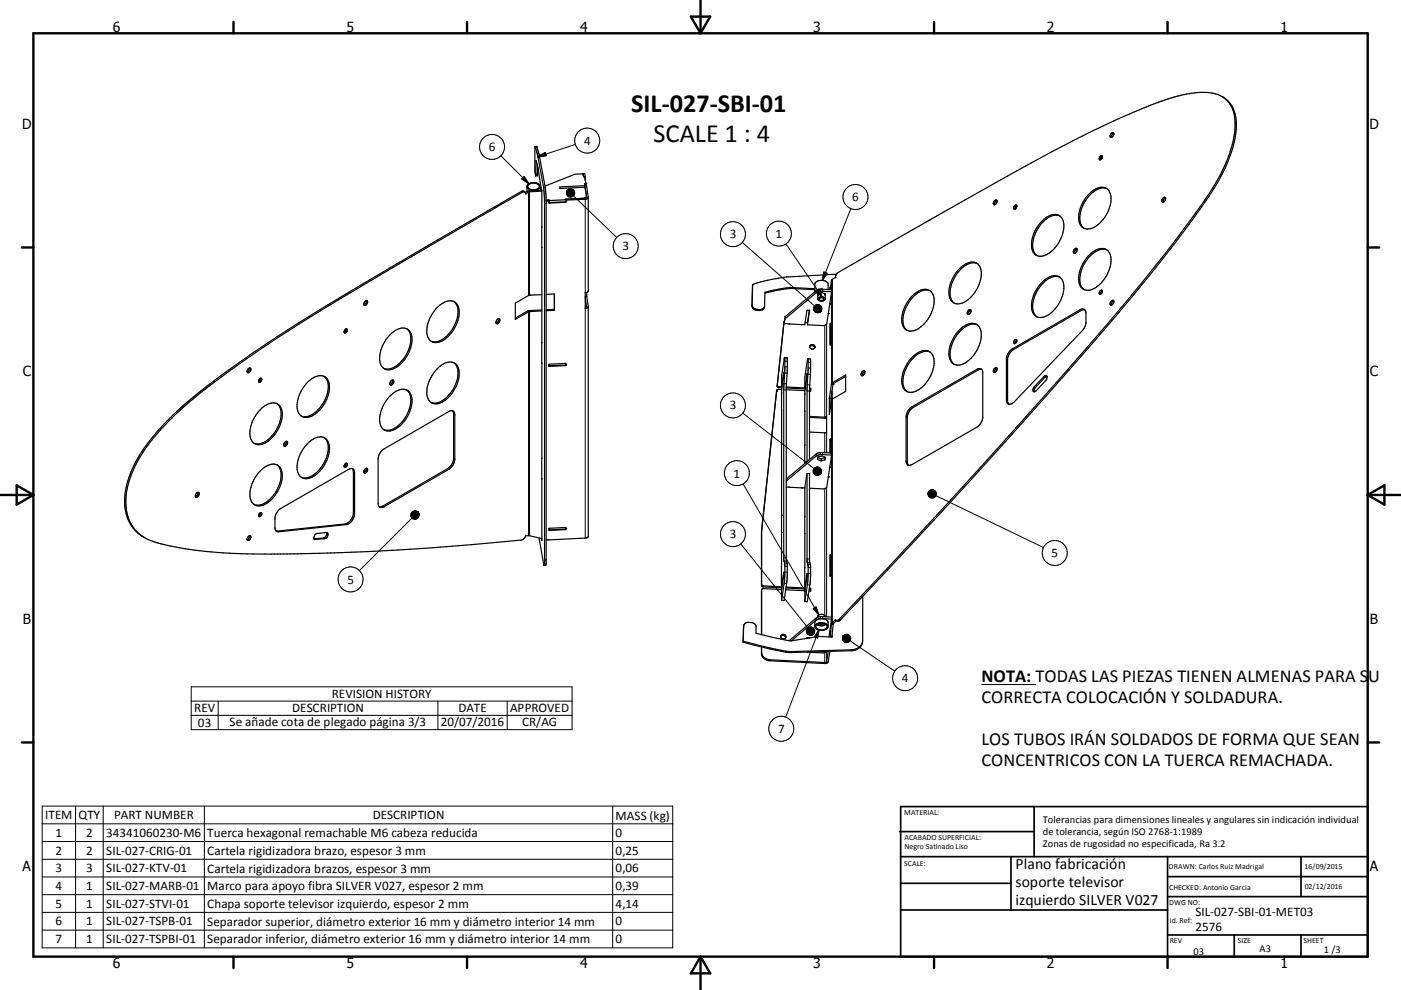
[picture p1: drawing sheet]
<svg xmlns="http://www.w3.org/2000/svg" width="420mm" height="297mm" viewBox="0 0 420 297" stroke-linecap="round" stroke-linejoin="round" font-family="sans-serif">
<g fill="none" stroke="#000" stroke-width=".36">
<path d="M333.9 40l-.5 .4-.2 .8M366.3 29l1.1 .6M367.4 29.7a9.4 9.4 0 0 0-5.8-2 36.1 36.1 0 0 0-9.7 1.4l-5.9 2.1a256.1 256.1 0 0 0-30.7 14.4l-30.6 17-33.4 19.1-.6 .7-.2 .9-1.2 .8-.4 2.8M367.4 29.7a9 9 0 0 1 2.9 6.9 32 32 0 0 1-4.6 16.1 112.4 112.4 0 0 1-8 12.2 588 588 0 0 1-34.7 42.7l-19.5 22-22 24.3-29.9 31.9-.5 .3h-.5M367.4 29.6a8.9 8.9 0 0 1 3.2 7.3 37.6 37.6 0 0 1-6.7 19.6l-2.7 4.2a506.8 506.8 0 0 1-34.6 43.4l-7.5 8.5a2565.3 2565.3 0 0 1-53 58.4l-14.3 15.1-.5 .3-.7-.3M157.3 57.6h-.6l-20 11.6-37 21.8a406.6 406.6 0 0 0-33.3 22.1l-10.1 7.9a61 61 0 0 0-16.3 20 18.5 18.5 0 0 0-.8 16.1 10.8 10.8 0 0 0 4.2 4.2M157.3 57.6l-.5-.3-.5 .1-50.7 29.6a393.5 393.5 0 0 0-47.4 31.9l-2.4 2.1a59.4 59.4 0 0 0-16.5 20.5 18.1 18.1 0 0 0-.2 15.8 11 11 0 0 0 4.3 4M157.3 57.6l.2 .2M157.5 57.8l1.2-.5 3.7-.2v-.2v.4v104.9l-.1-.6M158 56a2.42 2.42 0 0 0 4 0M158.4 55.5a2.16 2.16 0 0 1 3.3 .4 2 2 0 0 1-3.5 .1zM160.4 43.9l-.1 6 .3 2.8"/>
<path d="M160.4 43.9l.5 .1M160.4 43.9v.1M160.4 44h.1M160.4 44l.1 .1M160.5 44.1l.8 3.1 1.7 9.1M160.6 52.7l.1-4.6 .7 2.6 .9 6.4M160.6 52.7h.1M160.6 52.7v.1M160.9 44h.1M160.9 44l.9 3 1.7 9.3M161.2 49.9v2.6l-.1 .2-.5 .1M162 57.1v-1.3a2.42 2.42 0 0 0-4 0v1.7"/>
<path d="M162.2 56.3l-.2 .1M162.4 57.4l-3.8 .2-1 .5-.1-.3M163 56.3l.3 4.3-.2 109M163.5 56.3l.2 3.9-.1 109.3M163.5 56.3h-.5M174.8 52.1h.5l.1 .9M174.8 52.1l.1 .9M174.8 52.1h.1M174.8 52.1l-2.5 .2-8.9 3.5M174.9 53h.4l.3 2.1h-.4M175.2 55.1h.6l.6 4v28.2l-.2 .3-.7 .2v4.7l.9-.5M175.2 55.1l.7 4.1"/>
<path d="M175.2 55.1l.1 .6M175.3 55.7l-7.5 .4 .1 .4 7.5-.3 .5 2.8M175.3 55.7v.5M175.4 53.6h.1M175.4 53v.6M175.4 53.6l.3 1.5M175.4 53h-.5M175.9 59l-.3 .5-11 .7v-.2M175.9 59l-.7 .5M176.4 59.3l-.3 .3-.6 .2-5.9 .2v-.2v.9M326.2 58.5a4.9 4.9 0 0 1 5.5-2 4.8 4.8 0 0 1 .9 5.8 9.2 9.2 0 0 1-6.1 6.4 2.74 2.74 0 0 1-3.1-3.1 10.4 10.4 0 0 1 2.8-7.1zM329.8 47a.43 .43 0 0 1 .6-.2 .43 .43 0 0 1 0 .7 .43 .43 0 0 1-.4 .5 .43 .43 0 0 1-.5-.4z"/>
<path d="M330.5 46.9l-.5 .5-.1 .6M331.9 56.6a5.4 5.4 0 0 0-5.9 2.8 8.5 8.5 0 0 0-1.8 8.2l.8 .9M333.2 40a.44 .44 0 0 1 .6-.2 .44 .44 0 0 1 .1 .7 .59 .59 0 0 1-.4 .6 .59 .59 0 0 1-.7-.2zM348.7 59.4l.5-.2a.84 .84 0 0 1 .1 1 .84 .84 0 0 1-.9 .4l-.1-.5zM349.4 59.4a1.08 1.08 0 0 0-.7 1.3M162.4 68.1h.1M162.4 74.3h.1M162.4 74.1v.2M164.6 60l-.9 .1 .9-.1v.3l-.9 .1M164.6 60v.9l5-.2M169.6 60.4v.3M169.6 60.5l-5 .3"/>
<path d="M293 79a5.4 5.4 0 0 0-5.9 2.8 8.5 8.5 0 0 0-1.8 8.3l.8 .8M298 60.4a.52 .52 0 0 1 .8-.4 .52 .52 0 0 1 0 .9 .5 .5 0 0 1-.5 .5 .5 .5 0 0 1-.5-.4zM298.9 60.2l-.6 .6-.1 .6M304.2 61.7a.4 .4 0 0 1 .7 0 .4 .4 0 0 1-.1 .6 .43 .43 0 0 1-.5 .5 .43 .43 0 0 1-.4-.5zM304.9 61.7l-.5 .4-.1 .6M312.5 66.2a4.2 4.2 0 0 1 5.4-1.3 6 6 0 0 1 .1 6.8 7.7 7.7 0 0 1-6.5 5.2 3.3 3.3 0 0 1-2.2-4.2 11.2 11.2 0 0 1 3.2-6.5zM317.7 64.8a4.7 4.7 0 0 0-5 1.8 9.6 9.6 0 0 0-2.8 8.8l.9 1.3M322.2 74.7a.5 .5 0 0 1 .8 0 .5 .5 0 0 1-.2 .8 .53 .53 0 0 1-.4 .5 .53 .53 0 0 1-.6-.3zM322.9 74.7h-.1a1.16 1.16 0 0 0-.6 1.3M326.7 76.4a4.2 4.2 0 0 1 5.3-1.3 6 6 0 0 1 .2 6.8 8.3 8.3 0 0 1-6.2 5.2 2.98 2.98 0 0 1-2.6-3.6 10.8 10.8 0 0 1 3.3-7.1zM331.9 75a5.5 5.5 0 0 0-5.9 2.7 8.5 8.5 0 0 0-1.8 8.3l.8 .9M103.5 98.8a.37 .37 0 0 1 .5-.1 .37 .37 0 0 1 .1 .5 .53 .53 0 0 1-.3 .6 .53 .53 0 0 1-.6-.2z"/>
<path d="M103.8 98.7l-.2 .6-.4 .4M109.8 90.2a1.14 1.14 0 0 0-.7 1.2M109.8 90.2a.73 .73 0 0 1 .5 .8 .73 .73 0 0 1-.7 .6l-.5-.2M109.8 90.2l-.1 .8-.6 .4M121.9 98.6a5.5 5.5 0 0 1 .5 6.5 8.4 8.4 0 0 1-6.2 5.6l-1.1-.2M131 92.3a4.6 4.6 0 0 1 5.5-1.6 5.7 5.7 0 0 1 .4 6.6 8 8 0 0 1-6.5 5.5 3.1 3.1 0 0 1-2.4-3.9 11 11 0 0 1 3-6.6zM136.1 90.5a5.5 5.5 0 0 1 .5 6.4 8.5 8.5 0 0 1-6.3 5.7l-1.1-.2M149 96a.48 .48 0 0 1 .7-.3 .48 .48 0 0 1 .1 .8 .62 .62 0 0 1-.4 .5 .62 .62 0 0 1-.7-.1zM149.5 95.6a1.16 1.16 0 0 1-.7 1.3M158.7 93.2l-4.2 2.2M158.7 93.2l.1 .3M162.4 88.4l-3.8 .2-4.1 2.3v4.9l4.3-2.3"/>
<path d="M162.4 93l-3.7 .2M162.4 93.3l-3.6 .2M163.7 88.3l2.5-.1v4.9M166.2 88.2v4.6M166.2 92.8v.3M166.2 92.8l-2.5 .1M166.2 93.1l-2.5 .1M175.5 89.2l.4 2.7-.4 .3M175.9 88.9l.5 3v69l-.7 .5-12 .5M175.9 87.7v1.2M175.9 88.9h-.4M225.6 85.4l-.2 6.4a1.86 1.86 0 0 0 2.5 1.3 1.3 1.3 0 0 0 1.3-1.2"/>
<path d="M225.6 85.4v.3M235.1 96.5l-2.1 19.3 .3 .5h1.1M235.1 96.5l-.1 .3M235.1 96.5h.1M235.1 97.1l5.2 .3M235.1 96.5v.6M235.4 95.7l-.3 1.4M235.4 95.1l-.3 1.4M235.4 95.1v.6M240.3 97.4h.1M240.3 97.4h1l.6-4.3h.8l-.6 4.3M241.4 96.8h.7"/>
<path d="M242.1 96.8v.6M242.6 93.1l-.5 3.7M244.3 86.6l-7.4-.4-7.6 1.5-.1 4a1.57 1.57 0 0 1-2.3 1.1 1.44 1.44 0 0 1-1.4-1.3M244.3 86.9l-7.4-.4-3.1 .4-4.5 1.1M244.6 87.3l-9.2 7.8M245.1 87l-.5 .3M245.2 88.6h.1M245.2 89.6a1.3 1.3 0 0 1 2.2 .1M245.4 88l-.2 .4v1.4a1.32 1.32 0 0 0 2.2-.1M245.6 89.5a.82 .82 0 0 1 1.4 .3 .76 .76 0 0 1-.8 .4 .76 .76 0 0 1-.6-.7zM246 86.8l3.3 .1v.6M246 87.4l3.3 .1"/>
<path d="M246 87.4l-1.4 .5-9.2 7.8M246 86.8v.6M246 86.8l-.9 .2M246.2 86.8l-1.1 .2M246.3 87.8h.2M247.2 88.1l.2 .3M247.4 88.7l.1-.5-1.1-.4-1.2 .3v.8M247.4 88.4v1.3M247.4 88.2v.3M248.3 86.9v-1.6a2.42 2.42 0 0 0-3.8-.6l-.2 .6v2.3M248.3 86.8h.5M248.8 86.5h.1"/>
<path d="M248.8 86.8v.1M248.9 97.3v6.2l.1-.3M248.9 97.3l.1-.3v6.2M249 97.1l-.1 .2M249 86.2l-.2 .6M249.3 87.5l-1.4 9.8-.9 .4-4.9-.3M250.8 82.2l-15 .9-5.6 1-4.6 1.3M273.2 89.1a4.9 4.9 0 0 1 5.5-2 4.5 4.5 0 0 1 1.1 5.3 9.5 9.5 0 0 1-6.4 6.9 2.75 2.75 0 0 1-3-3.1 10.5 10.5 0 0 1 2.8-7.1zM278.8 87.2a4.7 4.7 0 0 0-5 1.9 9.5 9.5 0 0 0-2.8 8.8l1 1.2M287.4 99.3a4.8 4.8 0 0 1 5.4-2 4.5 4.5 0 0 1 1.1 5.3 9.5 9.5 0 0 1-6.3 6.9 2.91 2.91 0 0 1-3.1-3.6 10.9 10.9 0 0 1 2.9-6.6zM287.8 80.5a4.2 4.2 0 0 1 5.3-1.3 6 6 0 0 1 .2 6.8 8.2 8.2 0 0 1-6.2 5.2 2.94 2.94 0 0 1-2.6-3.6 10.8 10.8 0 0 1 3.3-7.1zM290.2 93.2a.52 .52 0 0 1 .9-.2 .52 .52 0 0 1-.1 .8 .55 .55 0 0 1-.9 .5 .55 .55 0 0 1 0-.9z"/>
<path d="M291.1 93l-.7 .7-.1 .6M293 97.4a5.5 5.5 0 0 0-5.9 2.8 8.5 8.5 0 0 0-1.8 8.3l.8 .8M312.5 84.6a4.2 4.2 0 0 1 5.4-1.3 6 6 0 0 1 .1 6.7 7.6 7.6 0 0 1-6.5 5.2 3.3 3.3 0 0 1-2.2-4.1 11.2 11.2 0 0 1 3.2-6.5zM317.7 83.1a5.5 5.5 0 0 0-5.8 2.8 8.5 8.5 0 0 0-1.8 8.3l.7 .8M325.2 92.9l-1 .2-20.4 11.8a4.1 4.1 0 0 0-1.7 2.7v12.9l.3 .7M329.8 87.3a.43 .43 0 0 1 .6-.2 .43 .43 0 0 1 0 .7 .45 .45 0 0 1-.6 .5 .45 .45 0 0 1-.2-.8zM330.5 87.3l-.4 .3-.2 .7M333.2 90.3a.44 .44 0 0 1 .6-.2 .44 .44 0 0 1 .1 .7 .59 .59 0 0 1-.4 .6 .59 .59 0 0 1-.7-.1zM333.9 90.3l-.5 .4-.2 .8M74.8 110.4a.77 .77 0 0 1 .3 .9 .77 .77 0 0 1-.8 .5l-.2-.2M74.8 110.4a1.15 1.15 0 0 0-.7 1.2M74.8 110.4l-.1 .8-.6 .4"/>
<path d="M78.1 113.5l-.3 .2-.3 .7M78.1 113.5a.62 .62 0 0 1 .2 .8 .62 .62 0 0 1-.7 .3l-.1-.2M78.1 113.5l-.1 .5-.5 .5M92.1 114.8a4.5 4.5 0 0 1 5.4-1.7 5.1 5.1 0 0 1 .7 6.1 8.8 8.8 0 0 1-6.3 6 2.85 2.85 0 0 1-2.8-3.3 10.8 10.8 0 0 1 3-7.1zM97.2 112.9a5.5 5.5 0 0 1 .5 6.4 7.9 7.9 0 0 1-6.7 5.7l-.7-.2M116.9 118.9a4.8 4.8 0 0 1 5.1-1.9 4.2 4.2 0 0 1 1.3 5.1 9.7 9.7 0 0 1-6.2 7.2 2.82 2.82 0 0 1-3.3-3.3 11 11 0 0 1 3.1-7.1zM116.9 100.5a4.4 4.4 0 0 1 5.4-1.6 4.8 4.8 0 0 1 .8 5.4 9.6 9.6 0 0 1-6 6.6 2.82 2.82 0 0 1-3.3-3.3 10.8 10.8 0 0 1 3.1-7.1zM117.2 114.4a.45 .45 0 0 1 .5-.4 .45 .45 0 0 1 .3 .6l-.2 .6-.6 .3-.3-.2zM117.7 114a1.13 1.13 0 0 1-.8 1.3M121.9 117a5 5 0 0 1 .8 5.8 9.2 9.2 0 0 1-6.1 6.3l-1.5-.2M131 110.7a4.5 4.5 0 0 1 5.5-1.7 5.7 5.7 0 0 1 .4 6.6 8.1 8.1 0 0 1-6.5 5.6 3.1 3.1 0 0 1-2.4-3.9 10.9 10.9 0 0 1 3-6.6zM136.1 108.8a5.5 5.5 0 0 1 .5 6.4 7.9 7.9 0 0 1-6.7 5.7l-.7-.2"/>
<path d="M162.4 102.8h.1M162.4 109h.1M162.4 108.8v.2M164.6 109.3l5-.3v.7l-5 .2zM169.6 109.4v.3M169.6 109.5l-5 .3M232.9 117.2l-.1 .2M232.9 117.2l-4.6 42.3M233 115.5l.2 .4 1.1 .1M234.3 117.9h.1M234.3 116.8h-1.1l-.3 .4M234.3 116l.7-4.3-.7 5.2v59.1"/>
<path d="M234.3 117.9v.1M235.2 107.3l-.9 5.5v3.2M235.2 107.3h.1M235.2 107.3h.8v.4l-.3 8.4M235.2 107.3l.1 3.7-.3 5.7v51.1l.3 1.3v3.2l-.2 2.6-.8 5.2M235.7 116.4l5.7 .3M235.7 116.1l5.6 .2M235.7 116.9l5.6 .3M235.7 116.1v51.9l.3 1.3v3.4l-.9 7.5-.8-.1M241.3 118.2h.1M241.3 117.3v21.7M241.3 116.3l.7-4.3-.7 5.3"/>
<path d="M241.3 118.2v.2M242.2 107.6l-.1 .2a26.8 26.8 0 0 0-.8 8.5M242.2 107.6l.1 3.1-.3 5.7v22.1M242.2 107.6l.7 .1M242.7 104.1a.9 .9 0 0 1 .9-.4 .9 .9 0 0 1 .7 .6M242.7 116.7l.3 .1M242.7 116.5h.4M242.7 116.8v21.1M242.8 103.7a.74 .74 0 0 1 1.2-.2 .74 .74 0 0 1-.2 1.2 .77 .77 0 0 1-.8-.2 .77 .77 0 0 1-.2-.8zM242.9 107.7l.1 3.3-.3 5.8M242.9 107.7h.1M243 116.8v.5"/>
<path d="M243.1 116.5v.8h-.4M243.1 116.5l-.1 .3M248.6 119.5h.5M249 103.2l-.1 .3M249.1 119.5v1.6M249.4 117.6v2.2M249.4 114.9l4.1-2.4v4.9l-4.2 2.5-.7 4.5v-4.9zM249.4 117.3v2.5M249.8 115.3l-.1 .1M249.8 115.3l-.7 4.2M253.5 112.9l-3.7 2.4M258.6 111.4a.45 .45 0 0 1 .6-.1 .45 .45 0 0 1 0 .7 .62 .62 0 0 1-.3 .6 .62 .62 0 0 1-.7-.1z"/>
<path d="M258.6 111.9v.8M259.3 111.4a1.14 1.14 0 0 0-.8 1.3M271.6 117.3a4.1 4.1 0 0 0 5-1.2 9.4 9.4 0 0 0 3.1-9.4 2.96 2.96 0 0 0-4.7-.8 9.9 9.9 0 0 0-4.4 10.1l.7 1 .7 .5M278.8 105.6a5.5 5.5 0 0 0-5.8 2.7 8.5 8.5 0 0 0-1.8 8.3l.5 .7M294.3 110.8l-1.1 .2-19.4 11.2a3.9 3.9 0 0 0-1.8 3.1v13.3l.4 1M298 110.7a.52 .52 0 0 1 .8-.4 .52 .52 0 0 1 0 .9 .5 .5 0 0 1-.5 .5 .5 .5 0 0 1-.5-.4zM298.9 110.5l-.6 .6-.1 .7M302.7 105.3l.8-.6 20.3-11.8a1.06 1.06 0 0 1 1.3-.1 1.06 1.06 0 0 1 .5 1.2v2.7a3.9 3.9 0 0 1-1.1 2.5l-20.4 21.3a1.31 1.31 0 0 1-1.1 .8 1.31 1.31 0 0 1-1.2-.7l-.1-13.2 .5-1.2zM304.2 102a.41 .41 0 0 1 .7 0 .41 .41 0 0 1-.1 .6 .43 .43 0 0 1-.5 .5 .43 .43 0 0 1-.4-.5zM304.9 102l-.5 .4-.1 .7M312.9 113a.55 .55 0 0 1 .8-.2 .55 .55 0 0 1 .1 .8l-3.5 3.9a.59 .59 0 0 1-.7-.3 .59 .59 0 0 1 .2-.8zM313.8 112.9l-.5 .3-3 3.2-.2 1.1"/>
<path d="M78.4 122.5a3.9 3.9 0 0 1 5.3-1 6.3 6.3 0 0 1-.2 7 7.9 7.9 0 0 1-6.1 4.9 3.3 3.3 0 0 1-2.4-4.4 11.4 11.4 0 0 1 3.4-6.5zM83 121.1a5.5 5.5 0 0 1 .5 6.4 8.5 8.5 0 0 1-6.2 5.7l-1.1-.2M83 139.5a5.5 5.5 0 0 1 .5 6.4 8.5 8.5 0 0 1-6.2 5.7l-1.1-.3M85.5 132.6a.5 .5 0 0 1 .8 0 .5 .5 0 0 1-.2 .8 .55 .55 0 0 1-.9 .5 .55 .55 0 0 1 0-1zM85.9 132.4l-.2 .9-.6 .4M92.1 133.2a4.7 4.7 0 0 1 5.1-1.9 4.7 4.7 0 0 1 1.2 5.6 9.2 9.2 0 0 1-6.5 6.7 3 3 0 0 1-2.8-3.8 11.1 11.1 0 0 1 3-6.6zM97.2 131.3l.3 .2M97.5 131.5a6.2 6.2 0 0 1-.1 6.8 7.7 7.7 0 0 1-6.4 5.1l-.7-.2M103.5 139.1a.41 .41 0 0 1 .7 0 .41 .41 0 0 1-.2 .7 .43 .43 0 0 1-.4 .4 .43 .43 0 0 1-.4-.4zM103.8 139l-.1 .5-.5 .5M114.6 135l20-11.6a1.08 1.08 0 0 1 1.2-.1 1.08 1.08 0 0 1 .6 1.2v13.2a3.9 3.9 0 0 1-1.8 3.1l-19.5 11.2a1.09 1.09 0 0 1-1.2 .1 1.09 1.09 0 0 1-.5-1.1v-13.3a3.9 3.9 0 0 1 1.2-2.7zM135.6 123.2l.4 1.1v13.2a3.8 3.8 0 0 1-1.8 3.1l-19.4 11.2-1.1 .2"/>
<path d="M162.4 137.5h.1M234.3 138.3h.1M234.3 133.2h.1M234.3 123h.1M234.3 133.2v.2M241.3 123.3h.1M241.3 138.7h.1M241.3 133.5h.1M241.3 133.5v.2M242.7 125.2l5.1 .2M242.7 124.9l4.6 .3 .5-.3-.1 4.9-5-.2M245.2 137.3l1 .3"/>
<path d="M246 136.4l3.3 .1M246 135.8l3.3 .1v.6M246 135.8v.6M246 136.4l-1.4 .5-8.9 7.4M246 135.8l-1.4 .4-8.9 7.5M246.2 137.6v.7M247.3 138l.2-.8-1.1-.4-1.2 .3-.1 .8 1.1 .4M247.3 138l-1.1 .3M247.3 137.3v.7M247.3 137.3l-1.1 .3M247.4 137.2l-.1 .1M248.9 135.9l.1-4.2v4.2"/>
<path d="M249.3 136.5l-1.4 9.8-.9 .4-4.3-.2M272.7 122.6l.7-.6 19.5-11.2a1.06 1.06 0 0 1 1.1-.2 1.06 1.06 0 0 1 .6 .9l-.1 14.5a4 4 0 0 1-1.6 2.1l-19.5 11.3a1.08 1.08 0 0 1-1.2 .1 1.08 1.08 0 0 1-.5-1.1v-13.3l.4-1.6zM59 147.9a.5 .5 0 0 1 .8 0 .5 .5 0 0 1-.3 .8 .5 .5 0 0 1-.4 .5 .5 .5 0 0 1-.5-.4zM59.3 147.7l-.2 .9-.5 .4M78 141.3a4.5 4.5 0 0 1 5.4-1.6 5.2 5.2 0 0 1 .7 6 8.8 8.8 0 0 1-6.3 6.1 2.85 2.85 0 0 1-2.9-3.4 10.6 10.6 0 0 1 3.1-7.1zM78.1 153.8l-.2 .7-.4 .3M78.1 153.8a.62 .62 0 0 1 .2 .8 .62 .62 0 0 1-.7 .3l-.1-.2M78.1 153.8l-.3 .3-.3 .6M83.7 152.9l20.8-12.1a1.08 1.08 0 0 1 1.3-.1 1.08 1.08 0 0 1 .5 1.1v12.3a3.7 3.7 0 0 1-2.4 3.3l-20.4 2.1a1.04 1.04 0 0 1-1.1-1.2v-2.7a3.9 3.9 0 0 1 1.3-2.7zM97.9 159.8l-2.8 .2a1.35 1.35 0 0 0-.9 1.6M97.9 159.8a1.03 1.03 0 0 1 .4 1.1 1.03 1.03 0 0 1-.9 .7l-2.9 .3-.3-.3M97.9 159.8a1.35 1.35 0 0 1-.9 1.6l-2.8 .2"/>
<path d="M105.6 140.6l.3 1v12.3a3.7 3.7 0 0 1-2.4 3.3l-20.7 2.1M109.8 140.5a.78 .78 0 0 1 .4 .9 .78 .78 0 0 1-.9 .5l-.2-.2M109.8 140.5a1.2 1.2 0 0 0-.7 1.2M109.8 140.5l-.1 .8-.6 .4M162.4 143.7h.1M162.4 143.5v.2M164.6 158.5l5-.3v.7l-5 .2zM169.6 158.6v.3M169.6 158.7l-5 .3M228.4 159.1l-.1 16.7 .5 .3 5.6 .3M235.7 146.1l.9 .1M236.6 146.2h.1"/>
<path d="M241.3 154.9h.1M241.3 146.2v30.2M241.3 155v.2M241.9 142.1l-.6 4.3-4.7-.2M241.9 142.1h.8M242 142.1v26.3l.3 1.2v2.7l-.1 2.4-.9 5.8M242.7 142.1v26.1l.3 1.3v3.2l-1 7.8h-.7M242.7 142.1v.2M248.8 140.2h.1M43.4 161.3l1.7 .9 2.7 .8a140.1 140.1 0 0 0 37.2 3.2l19.5-.5a781.8 781.8 0 0 0 52.1-3.7l.6-.6 .4-.6 .9-.1 3.9 .9M74.8 160.7a.77 .77 0 0 1 .3 .9 .77 .77 0 0 1-.8 .5l-.2-.1M74.8 160.7a1.15 1.15 0 0 0-.7 1.3"/>
<path d="M74.8 160.7l-.1 .8-.6 .5M161.6 161.4l1.5 8.1M163.1 169.6h.1M163.6 169.6h-.5M163.6 169.5v.1M228.3 176.9v.4M228.3 175.3l.5 .5 5.7 .3M234.3 175.1h.1M234.3 169.9h.1M234.3 176.9v3.2M234.3 176l.7-4.3-.7 5.2M234.3 169.9v.2"/>
<path d="M234.3 176h.2M234.3 176.9l-5.5-.3-.4 .3-.1 13.5M235.6 176.9l5.7 .3M235.6 176.4l5.8 .3M235.7 176.1l5.7 .3M241.3 160.1h.1M241.3 175.4h.1M241.3 170.3h.1M241.3 176.4l.7-4.4-.7 5.3v3.2M241.3 170.3v.1M241.3 176.4h.1M242.6 176.8h.4"/>
<path d="M242.7 176.5h.4M243 176.8v.5M243.1 176.5v.8h-.6M243.1 176.5l-.1 .3M248.9 166.7l.1-.3v6.2M248.9 166.5v6.4M248.9 166.5h.1M248.9 166.5v.3M249 172.6l-.1 .3M258.6 178.9v13.5M222.8 192.4l6.5 1.6a33.1 33.1 0 0 0 8 1.5l18-.5a3.4 3.4 0 0 0 3.2-2.2M222.8 192.4v.2"/>
<path d="M223 187.7l-.2 4.9M228.3 194.1v2a2.4 2.4 0 0 0 2.5 2.1l16.6 .9 .7-.2 .2-.4 .5-3.1M234 191a.89 .89 0 0 1 .9-.4 .89 .89 0 0 1 .7 .6M237.3 192.2l-5.7-1-5-1.2 .1-1.9a1.66 1.66 0 0 0-2.2-1.4 1.3 1.3 0 0 0-1.5 1.1l-.2 4.6M242.1 195.6v.1M242.6 191.3v.1M242.7 191.4l-.8-.1v.2M244.3 187.9a2.42 2.42 0 0 1 4 0M244.8 187.5a2.17 2.17 0 0 1 3.2 .4 2.01 2.01 0 0 1-3.5 .1zM244.9 187.4a2.6 2.6 0 0 0 2.8 0M245.1 187.2a1.98 1.98 0 0 0 2.3 0M245.6 187l.5 .3 .8-.3"/>
<path d="M245.6 185.7l-1 .4-7.3 6.1M246 185l3.3 .1v.6M246 185v.6M246 185.6h.6M246 185.6l-.4 .1M246 185l-1.4 .5-8 6.7M246.6 185.6a1.66 1.66 0 0 1 1.7 1.1v1.4a2.43 2.43 0 0 1-4 0l.1-1.8 1.2-.6M246.6 185.6l2.7 .1M246.6 185.6l-1 .1M247.4 185a1.19 1.19 0 0 0-1.2-.7 1.19 1.19 0 0 0-1 .9M247.9 195.5l-.9 .4-4.9-.2M248.3 195.4l-.5 3.1-.2 .2-16.8-.7a2.49 2.49 0 0 1-2.5-2.2"/>
<path d="M248.8 189.4h.1M249.3 187.3l-.4 3.8M249.3 187.3l.5 .1M249.3 185.7l-.8 5.4M249.4 190.5v.6l-3.8-.2-8.3 1.3M249.6 186.8l.3 .3M249.6 186.8l-.3 .5M249.8 187.4l-.4 3.7v-.2M249.9 187.1l-.1 .3M250.6 186.1l-.2-.2-.8 .9M250.7 186.2l-.8 .9M258.6 192.4a3.2 3.2 0 0 1-3.4 2.8l-18 .6a88.3 88.3 0 0 1-14.4-3.2"/>
<path d="M258.6 192.4v.3"/>
<circle cx="234.9" cy="190.9" r=".75"/>
</g>
<g fill="none" stroke="#000" stroke-width=".3">
<path d="M150.2 46.7l8.4 8.4M156.3 57.4l.4 .2M157.1 53l1.5 2.1-2.2-1.4zM158.1 57.4l.4 .2v31.1M158.7 57.3l.1 31.3M161 44.1h-.5M161.2 52.1h-.5M161.3 47l2.2-1.3 .3 1zM161.8 47h-.5M161.8 47.2h-.5M171.9 58.8l13 12.5M172.5 43.3l-11.2 3.7"/>
<path d="M175.5 59.8v28M175.9 59.2h.1M163.7 61h-.4M222.6 72.7l21.6 19.1M235.6 73.2l10.9 15.9M255.1 62.6l-8.5 21.5M158.5 93.6v67.1M158.8 93.5v67.2M175.5 92.5v68.9M175.9 91.9v.1M225.5 91.5l-.1 .3M226.9 92.8v.3"/>
<path d="M227.7 92.9v.2M236.6 86.3v.3M237.2 86.3v.2M244.6 87.3v.6M244.7 87.3l.8-.6 1 2.4zM245.2 88.6h.1M246.6 86.8v.6M247 81.6l1 .4-1.4 2.1zM247.3 97.6v27.6M247.8 97.3v27.6M249.3 87.8v27.4l.4 .2M249.3 84.1v2.8"/>
<path d="M249.6 83.8v31M323.8 92.9l.4 .2M232.9 117.2l-.1 .2M233 115.5v.3M233.5 116v.3M235 117h.7M235 115.1h.8M235.3 111.9h.7M235.3 108.3l.8 .1M235.3 110l.8 .1M242 117.3l.7 .1M242 115.4l.8 .1"/>
<path d="M242.2 112.3h.8M242.3 108.7h.7M242.3 110.4h.7M249.6 119.7v67.1M292.9 110.8l.3 .2M301.7 107.8l.4 .2M303.5 104.7l.3 .2M310.1 116l.4 .2M312.9 113l.4 .2M136 137.5l.4 .2M136 124.3l.4 .2M222.7 123.9l21.3 16.7"/>
<path d="M244.6 136.2v.7M246.6 135.8v.6M247.3 129.9v5.9M247.3 137.1v.3M247.8 129.6v6.2M249.3 120.1v15.8M249.3 136.8v48.3M271.7 138.4l.3 .2M271.7 125.1l.3 .2M273.4 122l.4 .2M301.7 120l.4 .2M83.2 159.3l.3 .2"/>
<path d="M103.5 157.2l.4 .2M105.9 153.9l.4 .2M105.9 141.6l.4 .2M114.8 151.8l.3 .2M123.5 155.4l-15.8 15.8M134.2 140.6l.4 .2M222.8 145.2l22.7 39.3M228.3 159.2v.3M228.4 159.1l-.1 .2M247.3 146.6v38.1M247.8 146.3v38.7M280.6 148.7l32.3 15.6"/>
<path d="M94.2 161.6l.3 .3M97 161.4l.4 .2M163.7 168h-.4M222.1 163.2l20.1 25.2M228.3 177v.3M228.3 175.3v.3M228.8 175.8v.3M235 167.3l.7 .1M235 168.4h.8M235.1 175.1h.7M235.3 168.9h.7M235.3 169.9l.7 .1"/>
<path d="M235.3 171.6l.7 .1M242 167.7h.7M242 168.7h.8M242.1 175.5h.7M242.2 169.2l.8 .1M242.3 170.3h.7M242.3 172h.7M223 187.8l-.1 .3M228.3 195.8v.3M230.8 198v.2M235.7 195.4l-.1 .3M237.3 195.5l-.1 .3"/>
<path d="M243.8 182.6l.9-.5 .8 2.4zM244.6 185.5v.6M245.6 188.9l-10 26.2M245.6 188.9l-.5 2.5-.9-.4zM246.6 185v.6M247.3 195.8v3M247.8 195.5v3M249.3 186v1.3M251.6 185.8l.4 .2M254.9 192.3l13.4 9.1M255.3 195l-.1 .2M57.3 206.1h114.2v12.8h-114.2z"/>
<path d="M57.3 210.3h114.2M57.3 214.6h114.2M65.4 210.3v8.6M131.3 210.3v8.6M152.1 210.3v8.6M294.3 205.4h16.2M12.6 241.8h189.1v42.6h-189.1zM12.6 247.2h189.1M12.6 252.5h189.1M12.6 257.8h189.1M22.7 241.8v42.6M30.9 241.8v42.6"/>
<path d="M61.3 241.8v42.6M183.7 241.8v42.6M12.6 263.1h189.1M12.6 268.4h189.1M12.6 273.7h189.1M12.6 279.1h189.1"/>
<circle cx="147.5" cy="44.1" r="3.8"/>
<circle cx="176.1" cy="42.2" r="3.7"/>
<circle cx="256.5" cy="59.1" r="3.8"/>
<circle cx="187.6" cy="73.8" r="3.7"/>
<circle cx="219.7" cy="70.2" r="3.8"/>
<circle cx="233.5" cy="70.1" r="3.8"/>
<circle cx="219.7" cy="121.6" r="3.8"/>
<circle cx="220.9" cy="141.9" r="3.7"/>
<circle cx="105.1" cy="173.8" r="3.8"/>
<circle cx="219.7" cy="160.2" r="3.7"/>
<circle cx="316.2" cy="165.9" r="3.8"/>
<circle cx="234.2" cy="218.6" r="3.7"/>
<circle cx="271.4" cy="203.5" r="3.8"/>
</g>
<g fill="#000">
<circle cx="157.6" cy="58.1" r=".18"/>
<circle cx="175.6" cy="55.1" r=".18"/>
<circle cx="169.6" cy="60.4" r=".18"/>
<circle cx="158.8" cy="93.5" r=".18"/>
<circle cx="159" cy="88.6" r=".18"/>
<circle cx="248.3" cy="94.1" r=".18"/>
<circle cx="248.8" cy="91.2" r=".18"/>
<circle cx="248.9" cy="97.3" r=".18"/>
<circle cx="249" cy="97.1" r=".18"/>
<circle cx="250.5" cy="83.3" r=".18"/>
<circle cx="164.6" cy="109.8" r=".18"/>
<circle cx="169.6" cy="109.4" r=".18"/>
<circle cx="232.8" cy="117.4" r=".18"/>
<circle cx="248.9" cy="103.5" r=".18"/>
<circle cx="249" cy="103.2" r=".18"/>
<circle cx="249.8" cy="115.3" r=".18"/>
<circle cx="248.9" cy="132" r=".18"/>
<circle cx="249" cy="131.8" r=".18"/>
<circle cx="169.6" cy="158.6" r=".18"/>
<circle cx="234.3" cy="159.7" r=".18"/>
<circle cx="234.3" cy="154.6" r=".18"/>
<circle cx="240.3" cy="146.4" r=".18"/>
<circle cx="248.3" cy="143.1" r=".18"/>
<circle cx="248.8" cy="140.2" r=".18"/>
<circle cx="248.9" cy="166.7" r=".18"/>
<circle cx="248.9" cy="172.9" r=".18"/>
<circle cx="245.1" cy="187.2" r=".18"/>
<circle cx="248.8" cy="189.4" r=".18"/>
</g>
<g fill="none" stroke="#000" stroke-width=".71">
<path d="M10 10h400v277h-400zM70 6.6v3.4M140 6.6v3.4M207.1 5h5.8l-2.9 5zM210 0v10M280 6.6v3.4M350 6.6v3.4M6.6 74.2h3.4M410 74.2h3.5M0 148.5h10M5 145.6l5 2.9-5 2.9zM410 148.5h10.1"/>
<path d="M410 148.5l5.1-2.9v5.8zM6.6 222.7h3.4M410 222.7h3.5M70 287v3.4M140 287v3.4M210 287v10M210 287l2.9 5h-5.8zM280 287v3.4M350 287v3.4"/>
</g>
<g fill="none" stroke="#000" stroke-width=".51">
<path d="M269.7 249.5h40.3M270 242h140v45h-140zM270 257h140M303.1 257v16M310 242v15M350 257v30M390.1 257v12M270 265h33.1M270 273h80M350 269h60M350 263h60M350 280.5h60"/>
<path d="M370 280.5v6.5M390.1 280.5v6.5"/>
</g>
<g fill="#000" stroke="#000" stroke-width=".3">
<path d="M157.1 53l1.5 2.1-2.2-1.4zM161.3 47l2.2-1.3 .3 1zM170.1 57l-.2 .5zM170.1 57l-.3 .8zM170.1 57l-.3 1zM170.1 57l-.2 1.3zM170.1 57l-.1 1.5zM170.1 57v1.8l-.1-.3zM170.1 57l.2 1.9-.2-.1zM170.1 57l.5 2.1-.3-.2zM170.1 57l.7 2.1h-.2zM170.1 57l1 2.1h-.3z"/>
<path d="M170.1 57l1.3 2.1h-.3zM170.1 57l1.5 2-.2 .1zM170.1 57l1.7 1.9-.2 .1zM170.1 57l1.9 1.7-.2 .2zM170.1 57l2.1 1.4-.2 .3zM170.1 57l2.2 1.2-.1 .2zM170.1 57l2.2 .9v.3zM170.1 57l2.2 .6v.3zM170.1 57l2.1 .4 .1 .2zM170.1 57l1.9 .2 .2 .2zM170.1 57l1.8-.1 .1 .3zM170.1 57l1.5-.2 .3 .1z"/>
<path d="M170.1 57l1.5-.2zM170.1 57l1.3-.3zM170.1 57l1-.4zM170.1 57l.8-.3zM170.1 57l.5-.3zM170.1 57l.2-.2zM244.7 87.3l.8-.6 1 2.4zM246.3 92.9l-.2 .5zM246.4 92.7l-.3 .7zM246.4 92.4l-.3 1zM246.3 92.2l-.2 1.2zM246.2 91.9l-.1 1.5z"/>
<path d="M246 91.7l.1 1.7zM245.8 91.5l.2 .2 .1 1.7zM245.6 91.4l.2 .1 .3 1.9zM245.3 91.3l.3 .1 .5 2zM245 91.3h.3l.8 2.1zM244.8 91.4l.2-.1 1.1 2.1zM244.5 91.5l.3-.1 1.3 2zM244.3 91.7l.2-.2 1.6 1.9zM244.3 91.7l1.8 1.7-2-1.5zM244.1 91.9l2 1.5-2.1-1.3zM244 92.1l2.1 1.3-2.2-1zM243.9 92.4l2.2 1-2.2-.8z"/>
<path d="M243.9 92.6l2.2 .8-2.2-.5zM243.9 92.9l2.2 .5-2.1-.2zM244 93.2l2.1 .2h-1.9zM244.2 93.4h1.9l-1.7 .2zM244.4 93.6l1.7-.2-1.5 .3zM244.6 93.7l1.5-.3zM244.9 93.8l1.2-.4zM245.1 93.8l1-.4zM245.4 93.8l.7-.4zM245.6 93.7l.5-.3zM245.9 93.6l.2-.2zM247 81.6l1 .4-1.4 2.1z"/>
<path d="M124.8 153.4l.5 .2zM124.6 153.3l.7 .3zM124.3 153.3l1 .3zM124 153.3l1.3 .3zM123.8 153.4l1.5 .2zM123.6 153.6l.2-.2 1.5 .2zM123.6 153.6h1.7l-1.9 .2zM123.4 153.8l1.9-.2-2 .4zM123.3 154l2-.4-2.1 .7zM123.2 154.3l2.1-.7-2.2 1zM123.1 154.6l2.2-1-2.1 1.2zM123.2 154.8l2.1-1.2-2 1.5z"/>
<path d="M123.3 155.1l2-1.5-1.9 1.7zM123.4 155.3l1.9-1.7-1.7 1.9zM125.3 153.6l-1.5 2.1-.2-.2zM125.3 153.6l-1.2 2.2-.3-.1zM125.3 153.6l-.9 2.2h-.3zM125.3 153.6l-.6 2.2h-.3zM125.3 153.6l-.4 2.1-.2 .1zM125.3 153.6l-.2 2-.2 .1zM125.3 153.6v1.8l-.2 .2zM125.3 153.6l.2 1.6-.2 .2zM125.3 153.6l.2 1.6zM125.3 153.6l.3 1.3z"/>
<path d="M125.3 153.6l.3 1zM125.3 153.6l.3 .8zM125.3 153.6l.3 .5zM125.3 153.6l.2 .3zM246.2 141.6l-.2 .5zM246.3 141.4l-.3 .7zM246.2 141.1l-.2 1zM246.2 140.8l-.2 1.3zM246 140.6v1.5zM245.8 140.4l.2 .2v1.5zM245.6 140.2l.2 .2 .2 1.7zM245.4 140.1l.2 .1 .4 1.9z"/>
<path d="M245.1 140.1h.3l.6 2zM244.9 140.1h.2l.9 2zM244.6 140.2l.3-.1 1.1 2zM244.3 140.3l.3-.1 1.4 1.9zM244.1 140.5l.2-.2 1.7 1.8zM244.1 140.5l1.9 1.6-2-1.4zM244 140.7l2 1.4-2.1-1.2zM243.9 140.9l2.1 1.2-2.2-.9zM243.8 141.2l2.2 .9-2.2-.6zM243.8 141.5l2.2 .6-2.2-.4zM243.8 141.7l2.2 .4-2-.1zM244 142l2 .1-1.9 .1z"/>
<path d="M244.1 142.2l1.9-.1-1.7 .3zM244.3 142.4l1.7-.3-1.5 .4zM244.5 142.5l1.5-.4zM244.8 142.6l1.2-.5zM245.1 142.6l.9-.5zM245.4 142.6l.6-.5zM245.6 142.5l.4-.4zM246 142.1l-.2 .2zM278.4 147.6l-.2 .6zM278.4 147.6l-.1 .8zM278.4 147.6l-.1 1.1zM278.4 147.6l.1 1.3z"/>
<path d="M278.4 147.6l.3 1.5zM278.4 147.6l.5 1.7-.2-.2zM278.4 147.6l.7 1.8-.2-.1zM278.4 147.6l1 1.8h-.3zM278.4 147.6l1.3 1.8h-.3zM278.4 147.6l1.5 1.8h-.2zM278.4 147.6l1.8 1.6-.3 .2zM278.4 147.6l2 1.5-.2 .1zM278.4 147.6l2.1 1.2-.1 .3zM278.4 147.6l2.3 1-.2 .2zM278.4 147.6l2.3 .7v.3zM278.4 147.6l2.3 .5v.2z"/>
<path d="M278.4 147.6l2.3 .2v.3zM278.4 147.6h2.2l.1 .2zM278.4 147.6l2-.3 .2 .3zM278.4 147.6l1.8-.4 .2 .1zM278.4 147.6l1.6-.6 .2 .2zM278.4 147.6l1.3-.7 .3 .1zM278.4 147.6l1.3-.7zM278.4 147.6l1.1-.7zM278.4 147.6l.8-.6zM278.7 147.2l.2-.1-.5 .5zM278.5 147.4l.2-.2-.3 .4zM278.5 147.4l-.1 .2z"/>
<path d="M244.1 189.9l-.3 .4zM244.2 189.6l-.4 .7zM244.2 189.4l-.4 .9zM244.2 189.1l-.4 1.2zM244.1 188.9l.1 .2-.4 1.2zM244 188.6l.1 .3-.3 1.4zM243.8 188.4l.2 .2-.2 1.7zM243.6 188.2l.2 .2v1.9zM243.4 188.1l.2 .1 .2 2.1zM243.1 188.1h.3l.4 2.2zM242.8 188.1h.3l.7 2.2zM242.6 188.2l.2-.1 1 2.2z"/>
<path d="M242.3 188.3l.3-.1 1.2 2.1zM242.1 188.5l.2-.2 1.5 2zM242.1 188.5l1.7 1.8-1.8-1.6zM242 188.7l1.8 1.6-2-1.4zM241.8 188.9l2 1.4-2-1.1zM241.8 189.2l2 1.1-2-.9zM241.8 189.4l2 .9-2-.6zM241.8 189.7l2 .6-1.9-.4zM241.9 189.9l1.9 .4-1.7-.1zM242.1 190.2l1.7 .1-1.5 .1zM242.3 190.4l1.5-.1zM242.5 190.5l1.3-.2z"/>
<path d="M242.8 190.6l1-.3zM243 190.6l.8-.3zM243.3 190.6l.5-.3zM243.6 190.5l.2-.2zM243.8 182.6l.9-.5 .8 2.4zM245.6 188.9l-.5 2.5-.9-.4zM252.8 190.8l-.2 .5zM252.8 190.8l-.2 .8zM252.8 190.8l-.2 1.1zM252.8 190.8l-.1 1.3zM252.8 190.8l.1 1.6zM252.8 190.8l.3 1.7-.2-.1z"/>
<path d="M252.8 190.8l.5 1.9-.2-.2zM252.8 190.8l.7 2-.2-.1zM252.8 190.8l1 2h-.3zM252.8 190.8l1.3 2h-.3zM252.8 190.8l1.5 1.9-.2 .1zM252.8 190.8l1.8 1.7-.3 .2zM252.8 190.8l2 1.6-.2 .1zM252.8 190.8l2.1 1.3-.1 .3zM252.8 190.8l2.2 1.1-.1 .2zM252.8 190.8l2.3 .8-.1 .3zM252.8 190.8l2.2 .5 .1 .3zM252.8 190.8l2.2 .3v.2z"/>
<path d="M252.8 190.8h2.1l.1 .3zM252.8 190.8l1.9-.2 .2 .2zM252.8 190.8l1.7-.3 .2 .1zM252.8 190.8l1.4-.4 .3 .1zM252.8 190.8l1.4-.4zM252.8 190.8l1.1-.5zM252.8 190.8l.9-.5zM252.8 190.8l.6-.4zM253 190.6l.2-.1-.4 .3zM253 190.6l-.2 .2z"/>
</g>
<g font-size="7.9">
<text x="189.2" y="33.7">SIL-027-SBI-01</text>
<text x="195.9" y="42.7">SCALE 1 : 4</text>
</g>
<g font-size="5.5">
<text x="294.3" y="204.6">NOTA: TODAS LAS PIEZAS TIENEN ALMENAS PARA S</text>
<text x="410.2" y="204.6">U</text>
<text x="294.3" y="210.8">CORRECTA COLOCACIÓN Y SOLDADURA.</text>
<text x="294.3" y="223.4">LOS TUBOS IRÁN SOLDADOS DE FORMA QUE SEAN</text>
<text x="294.3" y="229.8">CONCENTRICOS CON LA TUERCA REMACHADA.</text>
</g>
<g font-size="4.7">
<text x="304.5" y="260.9">Plano fabricación</text>
<text x="304.5" y="266.2">soporte televisor</text>
<text x="304.5" y="271.6">izquierdo SILVER V027</text>
</g>
<g font-size="4.2">
<text x="33.9" y="9.6">6</text>
<text x="103.9" y="9.6">5</text>
<text x="173.9" y="9.6">4</text>
<text x="243.8" y="9.6">3</text>
<text x="313.9" y="9.6">2</text>
<text x="383.9" y="9.6">1</text>
<text x="6.7" y="38.7">D</text>
<text x="410.5" y="38.7">D</text>
<text x="6.9" y="112.9">C</text>
<text x="410.7" y="112.9">C</text>
<text x="6.9" y="187.1">B</text>
<text x="410.7" y="187.1">B</text>
<text x="6.8" y="261.4">A</text>
<text x="410.7" y="261.4">A</text>
<text x="33.9" y="290.4">6</text>
<text x="103.9" y="290.4">5</text>
<text x="173.9" y="290.4">4</text>
<text x="243.8" y="290.4">3</text>
<text x="313.9" y="290.4">2</text>
<text x="383.9" y="290.4">1</text>
</g>
<g font-size="3.9">
<text x="146.6" y="45.4">6</text>
<text x="175.1" y="43.4">4</text>
<text x="255.4" y="60.4">6</text>
<text x="218.8" y="71.5">3</text>
<text x="232.5" y="71.4">1</text>
<text x="186.6" y="75.1">3</text>
<text x="218.8" y="122.9">3</text>
<text x="219.9" y="143.3">1</text>
<text x="218.8" y="161.5">3</text>
<text x="315.2" y="167.1">5</text>
<text x="104.1" y="175.1">5</text>
<text x="99.5" y="209.5">REVISION HISTORY</text>
<text x="270.3" y="204.7">4</text>
<text x="58.3" y="213.7">REV</text>
<text x="87.6" y="213.7">DESCRIPTION</text>
<text x="137.4" y="213.7">DATE</text>
<text x="153" y="213.7">APPROVED</text>
<text x="59.4" y="218">03</text>
<text x="68.8" y="217.8">Se añade cota de plegado página 3/3</text>
<text x="132.2" y="217.9">20/07/2016</text>
<text x="156.5" y="217.9">CR/AG</text>
<text x="233.3" y="219.9">7</text>
<text x="13.5" y="245.7">ITEM</text>
<text x="23.5" y="245.8">QTY</text>
<text x="34.2" y="245.7">PART NUMBER</text>
<text x="111.8" y="245.8">DESCRIPTION</text>
<text x="184.6" y="245.9">MASS (kg)</text>
<text x="16.7" y="251">1</text>
<text x="25.8" y="251">2</text>
<text x="31.8" y="251">34341060230-M6</text>
<text x="62.1" y="251.1">Tuerca hexagonal remachable M6 cabeza reducida</text>
<text x="184.6" y="251">0</text>
<text x="16.7" y="256.4">2</text>
<text x="25.8" y="256.4">2</text>
<text x="31.8" y="256.4">SIL-027-CRIG-01</text>
<text x="62.1" y="256.5">Cartela rigidizadora brazo, espesor 3 mm</text>
<text x="184.6" y="256.4">0,25</text>
<text x="16.7" y="261.7">3</text>
<text x="25.8" y="261.7">3</text>
<text x="31.8" y="261.7">SIL-027-KTV-01</text>
<text x="62.1" y="261.8">Cartela rigidizadora brazos, espesor 3 mm</text>
<text x="184.6" y="261.7">0,06</text>
<text x="16.7" y="267">4</text>
<text x="25.8" y="267">1</text>
<text x="31.8" y="267">SIL-027-MARB-01</text>
<text x="62.1" y="267.1">Marco para apoyo fibra SILVER V027, espesor 2 mm</text>
<text x="184.6" y="267">0,39</text>
<text x="16.7" y="272.3">5</text>
<text x="25.8" y="272.3">1</text>
<text x="31.8" y="272.3">SIL-027-STVI-01</text>
<text x="62.1" y="272.4">Chapa soporte televisor izquierdo, espesor 2 mm</text>
<text x="184.6" y="272.3">4,14</text>
<text x="358.4" y="274.9">SIL-027-SBI-01-MET03</text>
<text x="16.7" y="277.6">6</text>
<text x="25.8" y="277.6">1</text>
<text x="31.8" y="277.6">SIL-027-TSPB-01</text>
<text x="62.1" y="277.7">Separador superior, diámetro exterior 16 mm y diámetro interior 14 mm</text>
<text x="184.6" y="277.6">0</text>
<text x="358.4" y="279.4">2576</text>
<text x="16.7" y="283">7</text>
<text x="25.8" y="283">1</text>
<text x="31.8" y="283">SIL-027-TSPBI-01</text>
<text x="62.1" y="283">Separador inferior, diámetro exterior 16 mm y diámetro interior 14 mm</text>
<text x="184.6" y="283">0</text>
</g>
<g font-size="3.1">
<text x="312.7" y="246.8">Tolerancias para dimensiones lineales y angulares sin indicación individual</text>
<text x="312.7" y="250.4">de tolerancia, según ISO 2768-1:1989</text>
<text x="312.7" y="254">Zonas de rugosidad no especificada, Ra 3.2</text>
<text x="357.8" y="286.5">03</text>
<text x="377.6" y="285.6">A3</text>
<text x="396.9" y="285.9">1 /3</text>
</g>
<g font-size="2.4">
<text x="271.1" y="244.4">MATERIAL:</text>
<text x="271.2" y="252">ACABADO SUPERFICIAL:</text>
<text x="271.2" y="254.7">Negro Satinado Liso</text>
<text x="271.1" y="259.7">SCALE:</text>
<text x="350.4" y="260.8">DRAWN: Carlos Ruiz Madrigal</text>
<text x="391.1" y="260.6">16/09/2015</text>
<text x="350.5" y="267">CHECKED: Antonio Garcia</text>
<text x="391.2" y="266.7">02/12/2016</text>
<text x="350.5" y="271.4">DWG NO:</text>
<text x="350.7" y="276.9">Id. Ref:</text>
<text x="350.7" y="282.8">REV</text>
<text x="371.1" y="282.9">SIZE</text>
<text x="390.8" y="283">SHEET</text>
</g>
</svg>
